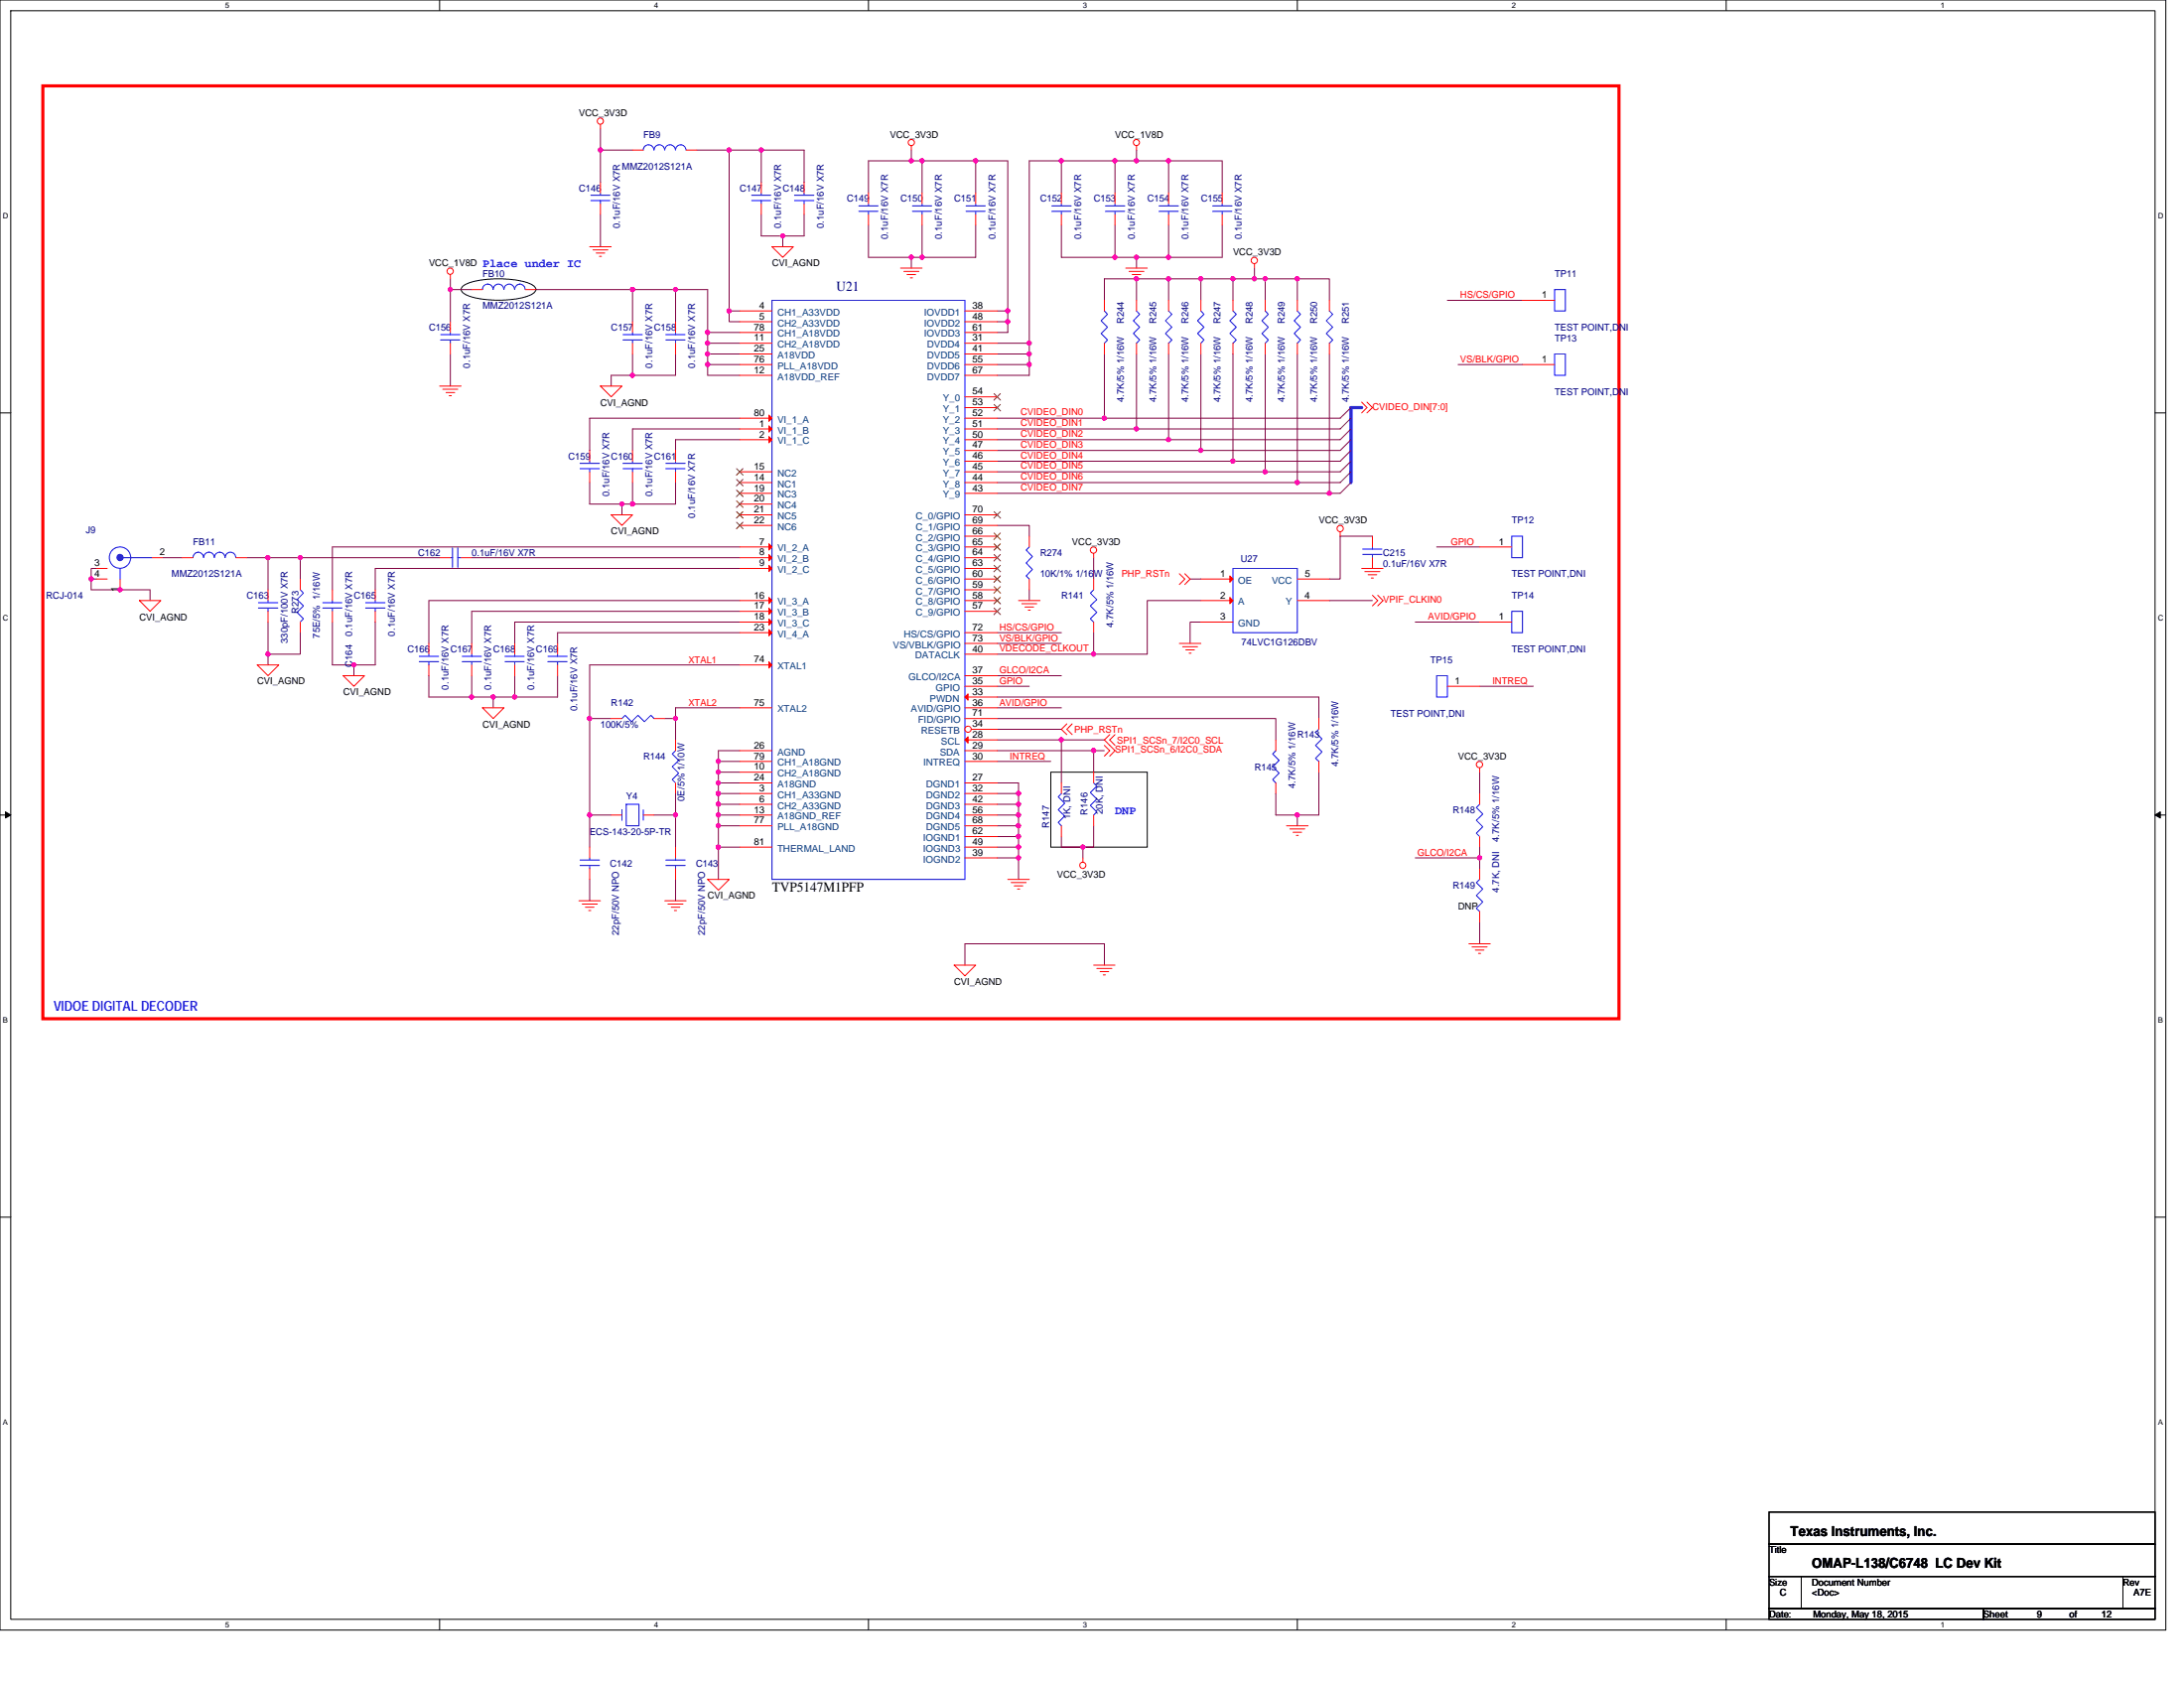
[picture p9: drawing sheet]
<svg xmlns="http://www.w3.org/2000/svg" width="279mm" height="216mm" viewBox="0 0 279 216" stroke-linecap="round" stroke-linejoin="round" font-family="sans-serif">
<path d="M0 0h277.1v208.5h-277.1zM1.4 1.4h274.3v205.7h-274.3z" fill="none" stroke="#000" stroke-width=".13"/>
<g fill="#fff">
<path d="M28.8 .1h.6v1.1h-.6z"/>
<path d="M28.8 207.3h.6v1.1h-.6z"/>
</g>
<path d="M56.2 0v1.4M56.2 207.1v1.4" fill="none" stroke="#000" stroke-width=".13"/>
<g fill="#fff">
<path d="M83.7 .1h.5v1.1h-.5z"/>
<path d="M83.7 207.3h.5v1.1h-.5z"/>
</g>
<path d="M111.1 0v1.4M111.1 207.1v1.4" fill="none" stroke="#000" stroke-width=".13"/>
<g fill="#fff">
<path d="M138.5 .1h.6v1.1h-.6z"/>
<path d="M138.5 207.3h.6v1.1h-.6z"/>
</g>
<path d="M166 0v1.4M166 207.1v1.4" fill="none" stroke="#000" stroke-width=".13"/>
<g fill="#fff">
<path d="M193.4 .1h.6v1.1h-.6z"/>
<path d="M193.4 207.3h.6v1.1h-.6z"/>
</g>
<path d="M220.8 0v1.4M220.8 207.1v1.4" fill="none" stroke="#000" stroke-width=".13"/>
<g fill="#fff">
<path d="M248.3 .1h.5v1.1h-.5z"/>
<path d="M248.3 207.3h.5v1.1h-.5z"/>
<path d="M.4 27.1h.7v1.1h-.7z"/>
<path d="M276.1 27.1h.7v1.1h-.7z"/>
<path d="M.4 78.5h.7v1.1h-.7z"/>
<path d="M276.1 78.5h.7v1.1h-.7z"/>
</g>
<path d="M0 52.8h1.4M275.7 52.8h1.4" fill="none" stroke="#000" stroke-width=".13"/>
<g fill="#fff">
<path d="M.4 130h.6v1.1h-.6z"/>
<path d="M276.1 130h.6v1.1h-.6z"/>
</g>
<path d="M0 104.2h1.4M275.7 104.2h1.4" fill="none" stroke="#000" stroke-width=".13"/>
<path d="M.7 103.8l.7 .4-.7 .4zM275.7 104.2l.7-.4v.8z" fill="#000" stroke="#000" stroke-width=".13"/>
<g fill="#fff">
<path d="M.4 181.4h.6v1.1h-.6z"/>
<path d="M276.1 181.4h.6v1.1h-.6z"/>
</g>
<path d="M59.1 36.7a5.9 5.9 0 0 1 3.7-1 11.1 11.1 0 0 1 5.4 .8l.3 .2 .1 .3a1.62 1.62 0 0 1-1.4 1 13.8 13.8 0 0 1-7.4-.2l-.7-.5-.1-.3zM134.4 98.8h12.4v9.6h-12.4zM0 155.7h1.4M275.7 155.7h1.4M226.3 193.4h49.4v4.1h-49.4zM226.3 197.5h49.4v4.1h-49.4zM226.3 201.6h4.1v4.1h-4.1zM226.3 205.7h27.4v1.4h-27.4zM230.4 201.6h41.2v4.1h-41.2zM253.7 205.7h22v1.4h-22zM271.6 201.6h4.1v4.1h-4.1z" fill="none" stroke="#000" stroke-width=".13"/>
<path d="M5.5 11h201.6v119.3h-201.6z" fill="none" stroke="#f00" stroke-width=".4"/>
<g fill="none" stroke="#800040" stroke-width=".13">
<path d="M76.8 19.2h4.1M76.8 19.2v4.1M76.8 16.5v2.7M89.2 19.2h4.1M93.3 19.2h4.1M93.3 19.2v20.6h1.3M97.4 19.2v4.1M97.4 19.2h5.5v4.1M116.6 19.2v1.4M145.4 19.2v1.4M57.6 37v4.1M57.6 35.7v1.3"/>
<path d="M57.6 37h2.7M68.6 37h12.3M76.8 27.4v4.2M80.9 37v4.1M80.9 37h5.5v4.1M86.4 37h4.1v5.5h4.1M93.3 39.8v1.3h1.3M97.4 27.4v2.8h2.7M100.1 30.2v1.4M102.9 27.4v2.8h-2.8M111.1 28.8v4.1h5.5M116.6 20.6h1.4"/>
<path d="M116.6 32.9h1.4M116.6 20.6h-5.5v4.1M116.6 32.9v1.4M118 20.6v4.1M118 28.8v4.1M118 20.6h6.8M124.8 20.6h4.1v19.2M124.8 20.6v4.1M124.8 28.8v4.1h-6.8M127.6 39.8h1.3M128.9 39.8v1.3M135.8 20.6v4.1"/>
<path d="M135.8 28.8v4.1h6.8M135.8 20.6h-4.1v23.3M135.8 20.6h6.8M142.6 32.9h2.8M142.6 20.6v4.1M142.6 28.8v4.1M142.6 20.6h2.8M145.4 32.9v1.4M145.4 32.9h4.1M145.4 20.6h4.1M145.4 35.7h-4.1v2.7M145.4 35.7v2.7"/>
<path d="M145.4 35.7h4.1v2.7M149.5 20.6v4.1M149.5 28.8v4.1M149.5 20.6h6.9v4.1M149.5 35.7h4.1v2.7M153.6 35.7h4.1v2.7M156.4 28.8v4.1h-6.9M157.7 35.7h2.8M160.5 35.7h1.4M160.5 34.3v1.4M161.9 35.7h4.1M161.9 35.7v2.7"/>
<path d="M166 35.7h4.1v2.7M166 35.7v2.7M185.2 38.4h9.6M57.6 45.3v4.1M80.9 48h-2.7v1.4M80.9 45.3v2.7M86.4 45.3v2.7h-5.5M90.5 46.6v1.4h4.1M90.5 43.9v1.4M90.5 42.5v1.4M90.5 45.3v1.3M90.5 46.6h4.1"/>
<path d="M90.5 45.3h4.1M90.5 43.9h4.1M94.6 54.9h-13.7v2.7M94.6 53.5h-19.2v4.1M94.6 56.2h-8.2v1.4M127.6 41.1h1.3M127.6 43.9h4.1M127.6 45.3h4.1M127.6 46.6h4.1M128.9 41.1v1.4h-1.3M131.7 46.6v1.4h-4.1M131.7 43.9v1.4"/>
<path d="M131.7 45.3v1.3M141.3 45.3v8.2h-13.7M145.4 45.3v9.6h-17.8M149.5 45.3v10.9h-21.9M153.6 45.3v12.3h-26M157.7 45.3v13.7h-30.1M161.9 45.3v15h-34.3M166 45.3v16.4h-38.4M170.1 45.3v17.8h-42.5M172.8 54.9l-1.4 1.3h-21.9M172.8 59l-1.4 1.3h-9.5M172.8 53.5l-1.4 1.4h-26"/>
<path d="M172.8 52.1l-1.4 1.4h-30.1M172.8 57.6l-1.4 1.4h-13.7M172.8 56.2l-1.4 1.4h-17.8M186.5 46.6h8.3M11.7 74.1h.6M11.7 74.1v1.3h7.5v1.4M12.3 72.7h-.6v1.4M20.8 71.3h2.5M31.6 71.3h2.7M34.3 71.3h4.1v2.8M34.3 79.6v4.1M34.3 71.3v4.1"/>
<path d="M38.4 71.3h17.8M42.5 79.6v5.4h2.8M48 79.6v5.4h-2.7M60.3 71.3h34.3M75.4 61.7v2.8h4.2M79.6 64.5v1.3M80.9 61.7v2.8M86.4 61.7v2.8h-6.8M94.6 79.6h-28.8v2.7M94.6 78.2h-34.3v4.1M94.6 76.8h-39.7v5.5M94.6 72.7h-46.6v2.7"/>
<path d="M94.6 70h-52.1v5.4M127.6 67.2h4.1v1.4M131.7 75.4v1.4M139.9 71.3v2.8M152.3 74.1h1.3M153.6 76.8h-6.8v6.9h-6.9M153.6 79.6h-1.3v2.7M170.1 76.8h5.5M172.8 60.3l-1.4 1.4h-5.4M172.8 61.7l-1.4 1.4h-1.3M175.6 68.6h-4.1l-.1 5.5h-1.3M181.1 79.6h8.2"/>
<path d="M183.8 70h5.5M34.3 83.7v1.3M38.4 80.9v2.8h-4.1M45.3 85v1.4M54.9 86.4v2.8h5.4M60.3 86.4v2.8M60.3 89.2h2.8M63.1 89.2v1.3M63.1 89.2h2.7M65.8 86.4v2.8M71.3 86.4v2.8h-5.5M75.4 91.9v12.3"/>
<path d="M85 91.9h1.4M86.4 91.9v2.7M91.9 97.4v1.4h2.7M91.9 98.8v1.3h2.7M94.6 96h-2.7v1.4h2.7M94.6 80.9h-23.3v1.4M94.6 85h-19.2v6.9h2.8M94.6 90.5h-8.2v1.4M127.6 93.3h8.2M127.6 80.9h8.2M127.6 82.3h8.2M127.6 90.5h8.2"/>
<path d="M127.6 94.6h8.2v5.5M127.6 97.4h6.8M127.6 91.9h35.6v2.7M127.6 83.7h12.3M127.6 96h12.3v2.8M127.6 87.8h4.1M127.6 89.2h41.1v2.7M127.6 86.4h8.2M135.8 94.6h5.5M139.9 96h1.4M139.9 80.9v2.8M168.7 98.8v5.4h-2.7"/>
<path d="M189.3 98.8v2.7M189.3 87.8h6.9M75.4 104.2v4.2M75.4 112.5v2.7M75.4 104.2h2.8M83.7 104.2h2.7M86.4 112.5v2.7M86.4 104.2v4.2M86.4 101.5v2.7M91.9 102.9v1.3h2.7M91.9 104.2v1.4h2.7M91.9 101.5v1.4"/>
<path d="M91.9 100.1v1.4h2.7M91.9 102.9h2.7M91.9 105.6v2.8h2.7M91.9 108.4v4.1M127.6 100.1h2.7v1.4M127.6 109.7h2.7M127.6 108.4h2.7M127.6 101.5h2.7M127.6 102.9h2.7M127.6 104.2h2.7M127.6 105.6h2.7M127.6 107h2.7"/>
<path d="M130.3 109.7v2.8M130.3 101.5v1.4M130.3 102.9v1.3M130.3 104.2v1.4M130.3 105.6v1.4M130.3 107v1.4M130.3 108.4v1.3M135.8 107v1.4h2.7M138.5 108.4v1.3M139.9 105.6v2.8h-1.4M163.2 101.5v2.7h2.8M166 104.2v1.4"/>
<path d="M181.1 109.7h8.2M189.3 118v2.7M189.3 109.7v1.4M189.3 108.4v1.3M123.4 123.4v-2.7h17.9v2.7"/>
</g>
<path d="M174.2 52.1h-1.4v9.6" fill="none" stroke="#00f" stroke-width=".4"/>
<g fill="#f0f" stroke="#f0f" stroke-width=".13">
<circle cx="128.9" cy="39.8" r=".27"/>
<circle cx="128.9" cy="41.1" r=".27"/>
<circle cx="149.5" cy="32.9" r=".27"/>
<circle cx="145.4" cy="32.9" r=".27"/>
<circle cx="142.6" cy="20.6" r=".27"/>
<circle cx="135.8" cy="20.6" r=".27"/>
<circle cx="142.6" cy="32.9" r=".27"/>
<circle cx="131.7" cy="46.6" r=".27"/>
<circle cx="131.7" cy="43.9" r=".27"/>
<circle cx="131.7" cy="45.3" r=".27"/>
<circle cx="91.9" cy="98.8" r=".27"/>
<circle cx="91.9" cy="97.4" r=".27"/>
<circle cx="91.9" cy="101.5" r=".27"/>
<circle cx="91.9" cy="100.1" r=".27"/>
<circle cx="91.9" cy="102.9" r=".27"/>
<circle cx="91.9" cy="105.6" r=".27"/>
<circle cx="91.9" cy="104.2" r=".27"/>
<circle cx="91.9" cy="108.3" r=".27"/>
<circle cx="130.3" cy="101.5" r=".27"/>
<circle cx="130.3" cy="102.9" r=".27"/>
<circle cx="130.3" cy="105.6" r=".27"/>
<circle cx="130.3" cy="104.2" r=".27"/>
<circle cx="130.3" cy="107" r=".27"/>
<circle cx="76.8" cy="19.2" r=".27"/>
<circle cx="93.3" cy="39.8" r=".27"/>
<circle cx="93.3" cy="19.2" r=".27"/>
<circle cx="97.4" cy="19.2" r=".27"/>
<circle cx="57.6" cy="37" r=".27"/>
<circle cx="80.9" cy="48" r=".27"/>
<circle cx="80.9" cy="37" r=".27"/>
<circle cx="86.4" cy="37" r=".27"/>
<circle cx="90.5" cy="46.6" r=".27"/>
<circle cx="90.5" cy="45.3" r=".27"/>
<circle cx="90.5" cy="43.9" r=".27"/>
<circle cx="90.5" cy="42.5" r=".27"/>
<circle cx="80.9" cy="64.5" r=".27"/>
<circle cx="79.6" cy="64.5" r=".27"/>
<circle cx="60.3" cy="89.1" r=".27"/>
<circle cx="65.8" cy="89.1" r=".27"/>
<circle cx="63.1" cy="89.1" r=".27"/>
<circle cx="100.1" cy="30.2" r=".27"/>
<circle cx="149.5" cy="20.6" r=".27"/>
<circle cx="145.4" cy="20.6" r=".27"/>
<circle cx="130.3" cy="109.7" r=".27"/>
<circle cx="130.3" cy="108.3" r=".27"/>
<circle cx="45.3" cy="85" r=".27"/>
<circle cx="75.4" cy="91.9" r=".27"/>
<circle cx="86.4" cy="104.2" r=".27"/>
<circle cx="75.4" cy="104.2" r=".27"/>
<circle cx="189.3" cy="109.7" r=".27"/>
<circle cx="166" cy="104.2" r=".27"/>
<circle cx="139.9" cy="83.7" r=".27"/>
<circle cx="116.6" cy="20.6" r=".27"/>
<circle cx="124.8" cy="20.6" r=".27"/>
<circle cx="117.9" cy="20.6" r=".27"/>
<circle cx="117.9" cy="32.9" r=".27"/>
<circle cx="116.6" cy="32.9" r=".27"/>
<circle cx="86.4" cy="91.9" r=".27"/>
<circle cx="135.8" cy="94.6" r=".27"/>
<circle cx="139.9" cy="96" r=".27"/>
<circle cx="138.5" cy="108.3" r=".27"/>
<circle cx="15.4" cy="75.4" r=".27"/>
<circle cx="11.6" cy="74" r=".27"/>
<circle cx="141.3" cy="53.5" r=".27"/>
<circle cx="145.4" cy="54.9" r=".27"/>
<circle cx="149.5" cy="56.2" r=".27"/>
<circle cx="153.6" cy="57.6" r=".27"/>
<circle cx="157.7" cy="59" r=".27"/>
<circle cx="161.8" cy="60.3" r=".27"/>
<circle cx="166" cy="61.7" r=".27"/>
<circle cx="170.1" cy="63.1" r=".27"/>
<circle cx="160.5" cy="35.7" r=".27"/>
<circle cx="145.4" cy="35.7" r=".27"/>
<circle cx="149.5" cy="35.7" r=".27"/>
<circle cx="157.7" cy="35.7" r=".27"/>
<circle cx="153.6" cy="35.7" r=".27"/>
<circle cx="161.8" cy="35.7" r=".27"/>
<circle cx="166" cy="35.7" r=".27"/>
<circle cx="34.3" cy="83.7" r=".27"/>
<circle cx="38.4" cy="71.3" r=".27"/>
<circle cx="34.3" cy="71.3" r=".27"/>
</g>
<g fill="none" stroke="#f00" stroke-width=".13">
<path d="M76.8 15.9v.6M80.9 19.2h1.4M87.8 19.2h1.4M116.6 18.6v.6M145.4 18.6v.6M57.6 35.1v.6M75.4 31.6h2.8M75.9 32h1.9M76.3 32.4h1.1M76.7 32.8h.2M98.8 31.6h2.7l-1.4 1.3zM115.2 34.3h2.8"/>
<path d="M115.6 34.7h2M116 35.1h1.1M116.5 35.5h.2M144 34.3h2.8M144.4 34.7h1.9M144.8 35.1h1.1M145.3 35.5h.2M160.5 33.7v.6M56.2 49.4h2.8M56.6 49.8h2M57.1 50.2h1.1M57.5 50.6h.2"/>
<path d="M76.8 49.4h2.8l-1.4 1.4zM86.4 41.1v1.4M86.4 43.9v1.4M94.6 56.2h4.2M94.6 54.9h4.2M94.6 53.5h4.2M123.4 59h4.2M123.4 57.6h4.2M123.4 56.2h4.2M123.4 54.9h4.2M123.4 53.5h4.2M123.4 52.1h4.2"/>
<path d="M123.4 50.8h4.2M174.2 51.4l.7 .7-.7 .7M174.9 51.4l.7 .7-.7 .7M17.8 76.8h2.8l-1.4 1.4zM78.2 65.8h2.7l-1.3 1.4zM123.4 63.1h4.2M123.4 61.7h4.2M123.4 60.3h4.2M123.4 67.2h4.2M123.4 70h4.2M123.4 72.7h4.2M123.4 75.4h4.2"/>
<path d="M123.4 78.2h4.2M130.3 76.8h2.8M130.7 77.2h1.9M131.1 77.6h1.1M131.6 78h.2M139.9 70.8v.5M150.9 73.4l.7 .7-.7 .7M151.6 73.4l.7 .7-.7 .7M171.4 68v.6M174.2 72.7h2.7M174.6 73.1h1.9M175 73.5h1.1"/>
<path d="M175.4 73.9h.3M175.6 76.1l.7 .7-.7 .7M176.3 76.1l.6 .7-.6 .7M32.9 85h2.8l-1.4 1.4zM43.9 86.4h2.7l-1.3 1.4zM61.7 90.5h2.8l-1.4 1.4zM123.4 90.5h4.2M123.4 83.7h4.2M123.4 91.9h4.2M123.4 80.9h4.2M123.4 82.3h4.2M136.5 92.6l-.7 .7 .7 .7"/>
<path d="M137.2 92.6l-.7 .7 .7 .7M141.3 95.3l.7 .7-.7 .7M142 94l-.7 .6 1.3 1.4-.6 .7M142.6 94l-.6 .6 .6 .7M150.9 82.3h2.7M151.3 82.7h1.9M151.7 83.1h1.1M152.1 83.5h.3M189.3 98.2v.6M74.1 115.2h2.7M74.5 115.6h1.9M74.9 116h1.1"/>
<path d="M75.3 116.5h.3M85 115.2h2.8M85.4 115.6h2M85.9 116h1.1M86.3 116.5h.3M90.5 112.5h2.8l-1.4 1.4zM128.9 112.5h2.8M129.3 112.9h2M129.8 113.3h1.1M130.2 113.7h.3M138.5 109.7v.6M164.6 105.6h2.7"/>
<path d="M165 106h1.9M165.4 106.4h1.1M165.8 106.8h.3M122.1 123.4h2.7l-1.4 1.4zM139.9 123.4h2.7M140.3 123.9h1.9M140.7 124.3h1.1M141.1 124.7h.3M187.9 120.7h2.7M188.3 121.1h1.9M188.7 121.5h1.1M189.1 121.9h.3"/>
<circle cx="76.8" cy="15.5" r=".4"/>
<circle cx="116.6" cy="18.2" r=".4"/>
<circle cx="145.4" cy="18.2" r=".39"/>
<circle cx="57.6" cy="34.7" r=".4"/>
<circle cx="160.5" cy="33.3" r=".4"/>
<circle cx="139.9" cy="70.4" r=".4"/>
<circle cx="171.4" cy="67.6" r=".4"/>
<circle cx="189.3" cy="97.8" r=".4"/>
<circle cx="138.5" cy="110.7" r=".4"/>
</g>
<path d="M82.3 19.2a.68 .68 0 0 1 .7-.7 .68 .68 0 0 1 .7 .7 .69 .69 0 0 1 .6-.7 .69 .69 0 0 1 .7 .7M85 19.2a.68 .68 0 0 1 .7-.7 .68 .68 0 0 1 .7 .7M86.4 19.2a.67 .67 0 0 1 .7-.7 .67 .67 0 0 1 .7 .7M98.8 38.4h24.6v74.1h-24.6zM85.2 43.5h2.5M85.2 42.8h2.5M86.4 42.5v.3M86.4 43.5v.4" fill="none" stroke="#00f" stroke-width=".13"/>
<g fill="#f00" stroke="#f00" stroke-width=".13">
<path d="M98.4 55.8l.4 .4-.4 .4z"/>
<path d="M98.4 54.5l.4 .4-.4 .4z"/>
<path d="M98.4 53.1l.4 .4-.4 .4z"/>
</g>
<path d="M127.2 51.7l.8 .9M127.2 50.4l.8 .8M128 51.7l-.9 .9M128 50.4l-.9 .8M127.2 69.6l.8 .8M127.2 72.3l.8 .8M127.2 75l.8 .9M127.2 77.8l.8 .8M128 69.6l-.9 .8M128 72.3l-.9 .8M128 75l-.9 .9M128 77.8l-.9 .8" fill="none" stroke="#804000" stroke-width=".13"/>
<circle cx="123.9" cy="93.3" r=".4" fill="#fff" stroke="#f00" stroke-width=".13"/>
<g fill="none" stroke="#f00" stroke-width=".13">
<path d="M60.3 37h1.4M67.2 37h1.4M76.8 23.3v1.4M76.8 26.1v1.3M94.6 39.8h4.2M97.4 23.3v1.4M97.4 26.1v1.3M102.9 23.3v1.4M102.9 26.1v1.3M111.1 24.7v1.4M111.1 27.4v1.4M118 24.7v1.4"/>
<path d="M118 27.4v1.4M123.4 39.8h4.2M124.8 24.7v1.4M124.8 27.4v1.4M135.8 24.7v1.4M135.8 27.4v1.4M141.3 38.4v1.4M142.6 24.7v1.4M142.6 27.4v1.4M145.4 38.4v1.4M149.5 38.4v1.4M149.5 24.7v1.4"/>
<path d="M149.5 27.4v1.4M153.6 38.4v1.4M156.4 24.7v1.4M156.4 27.4v1.4M157.7 38.4v1.4M161.9 38.4v1.4M166 38.4v1.4M170.1 38.4v1.4M194.8 38.4h4.1M57.6 41.1v1.4M57.6 43.9v1.4M75.4 57.6v1.4"/>
<path d="M80.9 57.6v1.4M80.9 41.1v1.4M80.9 43.9v1.4M86.4 57.6v1.4M94.6 41.1h4.2M94.6 43.9h4.2M94.6 48h4.2M94.6 45.3h4.2M94.6 46.6h4.2M94.6 42.5h4.2M123.4 43.9h4.2M123.4 45.3h4.2"/>
<path d="M123.4 41.1h4.2M123.4 46.6h4.2M123.4 42.5h4.2M123.4 48h4.2M141.3 43.9v1.4M145.4 43.9v1.4M149.5 43.9v1.4M153.6 43.9v1.4M157.7 43.9v1.4M161.9 43.9v1.4M166 43.9v1.4M170.1 43.9v1.4"/>
<path d="M194.8 46.6h4.1M12.3 72.7h1.4M12.3 74.1h1.4M15.4 74.1v1.3M19.5 71.3h1.3M23.3 71.3h1.4M30.2 71.3h1.4M34.3 75.4v1.4M34.3 78.2v1.4M38.4 74.1v1.3M38.4 79.6v1.3M42.5 75.4v1.4"/>
<path d="M42.5 78.2v1.4M48 75.4v1.4M48 78.2v1.4M56.2 71.3h1.4M59 71.3h1.3M75.4 60.3v1.4M80.9 60.3v1.4M86.4 60.3v1.4M94.6 79.6h4.2M94.6 78.2h4.2M94.6 76.8h4.2M94.6 72.7h4.2"/>
<path d="M94.6 71.3h4.2M94.6 70h4.2M94.6 60.3h4.2M94.6 61.7h4.2M94.6 63.1h4.2M94.6 64.5h4.2M94.6 65.8h4.2M94.6 67.2h4.2M123.4 65.8h4.2M123.4 68.6h4.2M123.4 71.3h4.2M123.4 74.1h4.2"/>
<path d="M123.4 76.8h4.2M131.7 74.1v1.3M131.7 68.6v1.4M139.9 79.6v1.3M139.9 74.1v1.3M153.6 74.1h4.1M153.6 76.8h4.1M153.6 79.6h4.1M166 76.8h4.1M166 74.1h4.1M175.6 68.6v1.4M175.6 71.3v1.4"/>
<path d="M189.3 79.6h4.1M189.3 70h4.1M54.9 82.3v1.4M54.9 85v1.4M60.3 82.3v1.4M60.3 85v1.4M65.8 82.3v1.4M65.8 85v1.4M71.3 82.3v1.4M71.3 85v1.4M78.2 91.9h1.4M83.7 91.9h1.3"/>
<path d="M86.4 94.6v1.4M94.6 90.5h4.2M94.6 85h4.2M94.6 80.9h4.2M94.6 98.8h4.2M94.6 96h4.2M94.6 97.4h4.2M123.4 96h4.2M123.4 94.6h4.2M123.4 89.2h4.2M123.4 86.4h4.2M123.4 87.8h4.2"/>
<path d="M123.4 97.4h4.2M124.3 93.3h3.3M139.9 98.8v1.3M163.2 94.6v1.4M168.7 97.4v1.4M168.7 91.9v1.4M185.2 87.8h4.1M75.4 108.4v1.3M75.4 111.1v1.4M78.2 104.2h1.4M82.3 104.2h1.4M86.4 100.1v1.4"/>
<path d="M86.4 108.4v1.3M86.4 111.1v1.4M94.6 101.5h4.2M94.6 102.9h4.2M94.6 104.2h4.2M94.6 100.1h4.2M94.6 105.6h4.2M94.6 108.4h4.2M123.4 105.6h4.2M123.4 104.2h4.2M123.4 107h4.2M123.4 102.9h4.2"/>
<path d="M123.4 108.4h4.2M123.4 101.5h4.2M123.4 109.7h4.2M123.4 100.1h4.2M135.8 105.6v1.4M135.8 100.1v1.4M139.9 104.2v1.4M163.2 100.1v1.4M189.3 107v1.4M189.3 101.5v1.4M189.3 116.6v1.4M189.3 111.1v1.4"/>
</g>
<g fill="#f00" stroke="#f00" stroke-width=".13">
<path d="M98.4 84.6l.4 .4-.4 .4z"/>
<path d="M98.4 80.5l.4 .4-.4 .4z"/>
<path d="M123.4 94.6l.4-.4v.8z"/>
<path d="M123.4 89.2l.4-.4v.8z"/>
<path d="M98.4 79.2l.4 .4-.4 .4z"/>
<path d="M98.4 77.8l.4 .4-.4 .4z"/>
<path d="M98.4 76.4l.4 .4-.4 .4z"/>
<path d="M98.4 72.3l.4 .4-.4 .4z"/>
<path d="M98.4 70.9l.4 .4-.4 .4z"/>
<path d="M98.4 69.6l.4 .4-.4 .4z"/>
<path d="M157.3 73.7l.4 .4-.4 .4z"/>
<path d="M157.3 76.4l.4 .4-.4 .4z"/>
</g>
<g fill="none" stroke="#804000" stroke-width=".13">
<path d="M94.2 59.9l.9 .9M95 59.9l-.8 .9M94.2 61.3l.9 .8M94.2 62.7l.9 .8M94.2 64.1l.9 .8M94.2 65.4l.9 .9M94.2 66.8l.9 .8M95 61.3l-.8 .8M95 62.7l-.8 .8M95 64.1l-.8 .8M95 65.4l-.8 .9M95 66.8l-.8 .8"/>
<path d="M127.2 65.4l.8 .9M127.2 68.2l.8 .8M127.2 70.9l.8 .9M127.2 73.7l.8 .8M127.2 76.4l.8 .8M128 65.4l-.9 .9M128 68.2l-.9 .8M128 70.9l-.9 .9M128 73.7l-.9 .8M128 76.4l-.9 .8"/>
</g>
<g fill="none" stroke="#00f" stroke-width=".13">
<path d="M64.5 37a.69 .69 0 0 0-.7-.7 .69 .69 0 0 0-.7 .7 .68 .68 0 0 0-.7-.7 .68 .68 0 0 0-.7 .7M65.8 37a.68 .68 0 0 0-.6-.7 .68 .68 0 0 0-.7 .7M67.2 37a.67 .67 0 0 0-.7-.7 .67 .67 0 0 0-.7 .7M75.6 25.7h2.4M75.6 25h2.4M76.8 24.7v.3M76.8 25.7v.4M96.2 25.7h2.4M96.2 25h2.4M97.4 24.7v.3M97.4 25.7v.4M101.6 25.7h2.5"/>
<path d="M101.6 25h2.5M102.9 24.7v.3M102.9 25.7v.4M109.9 27h2.4M109.9 26.3h2.4M111.1 26.1v.2M111.1 27v.4M116.7 27h2.5M116.7 26.3h2.5M118 26.1v.2M118 27v.4M123.6 27h2.4"/>
<path d="M123.6 26.3h2.4M124.8 26.1v.2M124.8 27v.4M134.6 27h2.4M134.6 26.3h2.4M135.8 26.1v.2M135.8 27v.4M141.3 39.8l.4 .4-.8 .8 .8 .8-.8 .9 .8 .8-.4 .4M141.4 27h2.5M141.4 26.3h2.5M142.6 26.1v.2M142.6 27v.4"/>
<path d="M145.4 39.8l.4 .4-.8 .8 .8 .8-.8 .9 .8 .8-.4 .4M148.3 27h2.4M148.3 26.3h2.4M149.5 39.8l.4 .4-.8 .8 .8 .8-.8 .9 .8 .8-.4 .4M149.5 26.1v.2M149.5 27v.4M153.6 39.8l.4 .4-.8 .8 .8 .8-.8 .9 .8 .8-.4 .4M155.1 27h2.5M155.1 26.3h2.5M156.4 26.1v.2M156.4 27v.4M157.7 39.8l.5 .4-.9 .8 .9 .8-.9 .9 .9 .8-.5 .4"/>
<path d="M161.9 39.8l.4 .4-.9 .8 .9 .8-.9 .9 .9 .8-.4 .4M166 39.8l.4 .4-.8 .8 .8 .8-.8 .9 .8 .8-.4 .4M170.1 39.8l.4 .4-.8 .8 .8 .8-.8 .9 .8 .8-.4 .4M198.9 37h1.4v2.8h-1.4zM56.4 43.5h2.4M56.4 42.8h2.4M57.6 42.5v.3M57.6 43.5v.4M74.2 59.9h2.5M74.2 59.3h2.5M75.4 59v.3M75.4 59.9v.4"/>
<path d="M79.7 59.9h2.5M79.7 59.3h2.5M79.7 43.5h2.5M79.7 42.8h2.5M80.9 59v.3M80.9 59.9v.4M80.9 42.5v.3M80.9 43.5v.4M85.2 59.9h2.5M85.2 59.3h2.5M86.4 59v.3M86.4 59.9v.4"/>
<path d="M198.9 45.3h1.4v2.7h-1.4zM15.4 72.7v1.4M15.8 71.3h3.7M26 71.3a.67 .67 0 0 0-.6-.7 .67 .67 0 0 0-.7 .7M27.4 71.3a.68 .68 0 0 0-.7-.7 .68 .68 0 0 0-.6 .7M30.2 71.3a.69 .69 0 0 0-.7-.7 .69 .69 0 0 0-.7 .7 .68 .68 0 0 0-.7-.7 .68 .68 0 0 0-.7 .7M33.1 77.8h2.4M33.1 77.1h2.4M34.3 76.8v.3M34.3 77.8v.4M38.4 75.4l.4 .5-.8 .8 .8 .8-.8 .8 .8 .8-.4 .5M41.3 77.8h2.5"/>
<path d="M41.3 77.1h2.5M42.5 76.8v.3M42.5 77.8v.4M46.8 77.8h2.5M46.8 77.1h2.5M48 76.8v.3M48 77.8v.4M57.6 71.3h.3M57.9 70.1v2.5M58.6 71.3h.4M58.6 70.1v2.5M131.7 70l-.4 .4 .8 .8-.8 .8 .8 .8-.8 .9 .4 .4"/>
<path d="M139.9 75.4l-.4 .5 .8 .8-.8 .8 .8 .8-.8 .8 .4 .5M157.7 72.7h8.3v8.2h-8.3zM174.3 70.9h2.5M174.3 70.2h2.5M175.6 70v.2M175.6 70.9v.4M193.4 78.2h1.4v2.7h-1.4zM193.4 68.6h1.4v2.7h-1.4zM53.6 84.6h2.5M53.6 83.9h2.5M54.9 83.7v.2M54.9 84.6v.4"/>
<path d="M59.1 84.6h2.5M59.1 83.9h2.5M60.3 83.7v.2M60.3 84.6v.4M64.6 84.6h2.5M64.6 83.9h2.5M65.8 83.7v.2M65.8 84.6v.4M70.1 84.6h2.5M70.1 83.9h2.5M71.3 83.7v.2M71.3 84.6v.4"/>
<path d="M79.6 91.9l.4-.4 .8 .8 .8-.8 .8 .8 .9-.8 .4 .4M86.4 96l-.4 .4 .8 .9-.8 .8 .8 .8-.8 .8 .4 .4M163.2 96l-.4 .4 .8 .9-.8 .8 .8 .8-.8 .8 .4 .4M168.7 93.3l-.4 .4 .8 .8-.8 .8 .8 .9-.8 .8 .4 .4M183.8 86.4h1.4v2.8h-1.4zM74.2 110.7h2.5M74.2 110h2.5M75.4 109.7v.3M75.4 110.7v.4M79.6 103.6v1.3M80.1 102.9h1.6v2.7h-1.6zM82.3 103.6v1.3"/>
<path d="M85.2 110.7h2.5M85.2 110h2.5M86.4 109.7v.3M86.4 110.7v.4M135.8 101.5l-.4 .4 .8 .8-.8 .9 .8 .8-.8 .8 .4 .4M139.9 100.1l.4 .4-.8 .9 .8 .8-.8 .8 .8 .8-.4 .4M189.3 102.9l-.4 .4 .8 .8-.8 .8 .8 .8-.8 .9 .4 .4M189.3 112.5l-.4 .4 .8 .8-.8 .8 .8 .9-.8 .8 .4 .4"/>
<circle cx="15.4" cy="71.3" r="1.37"/>
</g>
<circle cx="15.3" cy="71.3" r=".4" fill="#00f" stroke="#00f" stroke-width=".13"/>
<g fill="#f0f" stroke="#f0f" stroke-width=".13">
<circle cx="128.9" cy="39.8" r=".27"/>
<circle cx="128.9" cy="41.1" r=".27"/>
<circle cx="149.5" cy="32.9" r=".27"/>
<circle cx="145.4" cy="32.9" r=".27"/>
<circle cx="142.6" cy="20.6" r=".27"/>
<circle cx="135.8" cy="20.6" r=".27"/>
<circle cx="142.6" cy="32.9" r=".27"/>
<circle cx="131.7" cy="46.6" r=".27"/>
<circle cx="131.7" cy="43.9" r=".27"/>
<circle cx="131.7" cy="45.3" r=".27"/>
<circle cx="91.9" cy="98.8" r=".27"/>
<circle cx="91.9" cy="97.4" r=".27"/>
<circle cx="91.9" cy="101.5" r=".27"/>
<circle cx="91.9" cy="100.1" r=".27"/>
<circle cx="91.9" cy="102.9" r=".27"/>
<circle cx="91.9" cy="105.6" r=".27"/>
<circle cx="91.9" cy="104.2" r=".27"/>
<circle cx="91.9" cy="108.3" r=".27"/>
<circle cx="130.3" cy="101.5" r=".27"/>
<circle cx="130.3" cy="102.9" r=".27"/>
<circle cx="130.3" cy="105.6" r=".27"/>
<circle cx="130.3" cy="104.2" r=".27"/>
<circle cx="130.3" cy="107" r=".27"/>
<circle cx="76.8" cy="19.2" r=".27"/>
<circle cx="93.3" cy="39.8" r=".27"/>
<circle cx="93.3" cy="19.2" r=".27"/>
<circle cx="97.4" cy="19.2" r=".27"/>
<circle cx="57.6" cy="37" r=".27"/>
<circle cx="80.9" cy="48" r=".27"/>
<circle cx="80.9" cy="37" r=".27"/>
<circle cx="86.4" cy="37" r=".27"/>
<circle cx="90.5" cy="46.6" r=".27"/>
<circle cx="90.5" cy="45.3" r=".27"/>
<circle cx="90.5" cy="43.9" r=".27"/>
<circle cx="90.5" cy="42.5" r=".27"/>
<circle cx="80.9" cy="64.5" r=".27"/>
<circle cx="79.6" cy="64.5" r=".27"/>
<circle cx="60.3" cy="89.1" r=".27"/>
<circle cx="65.8" cy="89.1" r=".27"/>
<circle cx="63.1" cy="89.1" r=".27"/>
<circle cx="100.1" cy="30.2" r=".27"/>
<circle cx="149.5" cy="20.6" r=".27"/>
<circle cx="145.4" cy="20.6" r=".27"/>
<circle cx="130.3" cy="109.7" r=".27"/>
<circle cx="130.3" cy="108.3" r=".27"/>
<circle cx="45.3" cy="85" r=".27"/>
<circle cx="75.4" cy="91.9" r=".27"/>
<circle cx="86.4" cy="104.2" r=".27"/>
<circle cx="75.4" cy="104.2" r=".27"/>
<circle cx="189.3" cy="109.7" r=".27"/>
<circle cx="166" cy="104.2" r=".27"/>
<circle cx="139.9" cy="83.7" r=".27"/>
<circle cx="116.6" cy="20.6" r=".27"/>
<circle cx="124.8" cy="20.6" r=".27"/>
<circle cx="117.9" cy="20.6" r=".27"/>
<circle cx="117.9" cy="32.9" r=".27"/>
<circle cx="116.6" cy="32.9" r=".27"/>
<circle cx="86.4" cy="91.9" r=".27"/>
<circle cx="135.8" cy="94.6" r=".27"/>
<circle cx="139.9" cy="96" r=".27"/>
<circle cx="138.5" cy="108.3" r=".27"/>
<circle cx="15.4" cy="75.4" r=".27"/>
<circle cx="11.6" cy="74" r=".27"/>
<circle cx="141.3" cy="53.5" r=".27"/>
<circle cx="145.4" cy="54.9" r=".27"/>
<circle cx="149.5" cy="56.2" r=".27"/>
<circle cx="153.6" cy="57.6" r=".27"/>
<circle cx="157.7" cy="59" r=".27"/>
<circle cx="161.8" cy="60.3" r=".27"/>
<circle cx="166" cy="61.7" r=".27"/>
<circle cx="170.1" cy="63.1" r=".27"/>
<circle cx="160.5" cy="35.7" r=".27"/>
<circle cx="145.4" cy="35.7" r=".27"/>
<circle cx="149.5" cy="35.7" r=".27"/>
<circle cx="157.7" cy="35.7" r=".27"/>
<circle cx="153.6" cy="35.7" r=".27"/>
<circle cx="161.8" cy="35.7" r=".27"/>
<circle cx="166" cy="35.7" r=".27"/>
<circle cx="34.3" cy="83.7" r=".27"/>
<circle cx="38.4" cy="71.3" r=".27"/>
<circle cx="34.3" cy="71.3" r=".27"/>
</g>
<text font-size="1.8" fill="#000080" x="107" y="37.3">U21</text>
<g font-size="1.8">
<text x="98.8" y="114.1">TVP5147M1PFP</text>
<text x="229.1" y="196.4">Texas Instruments, Inc.</text>
<text x="231.8" y="200.5">OMAP-L138/C6748 LC Dev Kit</text>
</g>
<text font-size="1.8" fill="#00f" x="6.9" y="129.2">VIDOE DIGITAL DECODER</text>
<g font-size="1.5" fill="#00f">
<text x="61.7" y="34.2">Place under IC</text>
<text x="142.6" y="104.1">DNP</text>
</g>
<g font-size="1.2">
<text x="74.1" y="14.8">VCC_3V3D</text>
<text x="113.9" y="17.6">VCC_3V3D</text>
<text x="142.6" y="17.6">VCC_1V8D</text>
<text x="54.9" y="34">VCC_1V8D</text>
<text x="98.8" y="34">CVI_AGND</text>
<text x="157.7" y="32.7">VCC_3V3D</text>
<text x="97.1" y="39.5">4</text>
<text x="97.1" y="40.9">5</text>
<text x="124.4" y="39.5">38</text>
<text x="124.4" y="40.9">48</text>
<text x="197.3" y="38.1">1</text>
<text x="96.5" y="43.6">11</text>
<text x="96.5" y="47.7">12</text>
<text x="96.5" y="45">25</text>
<text x="96.5" y="46.3">76</text>
<text x="96.5" y="42.2">78</text>
<text x="124.4" y="43.6">31</text>
<text x="124.4" y="45">41</text>
<text x="124.4" y="46.3">55</text>
<text x="124.4" y="47.7">67</text>
<text x="124.4" y="42.2">61</text>
<text x="197.3" y="46.3">1</text>
<text x="76.8" y="51.9">CVI_AGND</text>
<text x="96.5" y="53.2">80</text>
<text x="124.4" y="53.2">52</text>
<text x="124.4" y="51.8">53</text>
<text x="124.4" y="50.5">54</text>
<text x="97.1" y="55.9">2</text>
<text x="97.1" y="54.6">1</text>
<text x="124.4" y="58.7">46</text>
<text x="124.4" y="57.3">47</text>
<text x="124.4" y="55.9">50</text>
<text x="124.4" y="54.6">51</text>
<text x="96.5" y="60">15</text>
<text x="96.5" y="61.4">14</text>
<text x="96.5" y="62.8">19</text>
<text x="96.5" y="64.2">20</text>
<text x="96.5" y="65.6">21</text>
<text x="124.4" y="62.8">43</text>
<text x="124.4" y="61.4">44</text>
<text x="124.4" y="60">45</text>
<text x="124.4" y="65.6">70</text>
<text x="20.4" y="71">2</text>
<text x="78.2" y="68.3">CVI_AGND</text>
<text x="96.5" y="66.9">22</text>
<text x="97.1" y="71">8</text>
<text x="97.1" y="69.7">7</text>
<text x="124.4" y="66.9">69</text>
<text x="124.4" y="69.7">65</text>
<text x="124.4" y="68.3">66</text>
<text x="124.4" y="71">64</text>
<text x="137.2" y="69.7">VCC_3V3D</text>
<text x="168.7" y="67">VCC_3V3D</text>
<text x="191.8" y="69.7">1</text>
<text x="12.1" y="72.4">3</text>
<text x="12.1" y="73.8">4</text>
<text x="15.1" y="75.7" transform="rotate(-90 15.1 75.7)">1</text>
<text x="96.5" y="77.9">17</text>
<text x="96.5" y="76.5">16</text>
<text x="97.1" y="72.4">9</text>
<text x="124.4" y="72.4">63</text>
<text x="124.4" y="75.1">59</text>
<text x="124.4" y="77.9">57</text>
<text x="124.4" y="73.8">60</text>
<text x="124.4" y="76.5">58</text>
<text x="156.1" y="73.8">1</text>
<text x="156.1" y="76.5">2</text>
<text x="166.9" y="76.5">4</text>
<text x="166.9" y="73.8">5</text>
<text x="17.8" y="79.3">CVI_AGND</text>
<text x="96.5" y="80.6">23</text>
<text x="96.5" y="79.3">18</text>
<text x="124.4" y="82">73</text>
<text x="124.4" y="80.6">72</text>
<text x="124.4" y="83.4">40</text>
<text x="156.1" y="79.3">3</text>
<text x="191.8" y="79.3">1</text>
<text x="32.9" y="87.5">CVI_AGND</text>
<text x="43.9" y="88.9">CVI_AGND</text>
<text x="96.5" y="84.8">74</text>
<text x="124.4" y="88.9">33</text>
<text x="124.4" y="86.1">37</text>
<text x="124.4" y="87.5">35</text>
<text x="186.1" y="87.5">1</text>
<text x="61.7" y="93">CVI_AGND</text>
<text x="96.5" y="90.2">75</text>
<text x="96.5" y="95.7">26</text>
<text x="124.4" y="91.6">71</text>
<text x="124.4" y="95.7">29</text>
<text x="124.4" y="90.2">36</text>
<text x="124.4" y="94.3">28</text>
<text x="124.4" y="93">34</text>
<text x="96.5" y="98.5">10</text>
<text x="96.5" y="99.8">24</text>
<text x="96.5" y="97.1">79</text>
<text x="97.1" y="101.2">3</text>
<text x="124.4" y="97.1">30</text>
<text x="124.4" y="101.2">32</text>
<text x="124.4" y="99.8">27</text>
<text x="186.5" y="97.1">VCC_3V3D</text>
<text x="96.5" y="103.9">13</text>
<text x="96.5" y="105.3">77</text>
<text x="97.1" y="102.6">6</text>
<text x="124.4" y="106.7">62</text>
<text x="124.4" y="105.3">68</text>
<text x="124.4" y="103.9">56</text>
<text x="124.4" y="102.6">42</text>
<text x="96.5" y="108.1">81</text>
<text x="124.4" y="108.1">49</text>
<text x="124.4" y="109.4">39</text>
<text x="135.2" y="112.2">VCC_3V3D</text>
<text x="90.5" y="115">CVI_AGND</text>
<text x="186.5" y="116.3">DNP</text>
<text x="122.1" y="125.9">CVI_AGND</text>
<text x="226.3" y="198.6">Title</text>
<text x="226.3" y="202.8">Size</text>
<text x="231.8" y="202.8">Document Number</text>
<text x="271.6" y="202.8">Rev</text>
<text x="226.3" y="206.9">Date:</text>
<text x="227.7" y="204.1">C</text>
<text x="231.8" y="204.1">&lt;Doc&gt;</text>
<text x="231.9" y="206.9">Monday, May 18, 2015</text>
<text x="253.7" y="206.9">Sheet</text>
<text x="260.6" y="206.9">9</text>
<text x="264.7" y="206.9">of</text>
<text x="268.8" y="206.9">12</text>
<text x="272.9" y="204.1">A7E</text>
</g>
<g font-size="1.2" fill="#000080">
<text x="82.3" y="17.6">FB9</text>
<text x="79.6" y="21.7">MMZ2012S121A</text>
<text x="74.1" y="24.4">C146</text>
<text x="79.3" y="29.2" transform="rotate(-90 79.3 29.2)">0.1uF/16V X7R</text>
<text x="94.6" y="24.4">C147</text>
<text x="99.9" y="29.2" transform="rotate(-90 99.9 29.2)">0.1uF/16V X7R</text>
<text x="100.1" y="24.4">C148</text>
<text x="105.4" y="29.2" transform="rotate(-90 105.4 29.2)">0.1uF/16V X7R</text>
<text x="108.4" y="25.8">C149</text>
<text x="115.2" y="25.8">C150</text>
<text x="122.1" y="25.8">C151</text>
<text x="133.1" y="25.8">C152</text>
<text x="139.9" y="25.8">C153</text>
<text x="146.8" y="25.8">C154</text>
<text x="153.6" y="25.8">C155</text>
<text x="61.7" y="35.4">FB10</text>
<text x="113.6" y="30.6" transform="rotate(-90 113.6 30.6)">0.1uF/16V X7R</text>
<text x="120.5" y="30.6" transform="rotate(-90 120.5 30.6)">0.1uF/16V X7R</text>
<text x="127.3" y="30.6" transform="rotate(-90 127.3 30.6)">0.1uF/16V X7R</text>
<text x="138.3" y="30.6" transform="rotate(-90 138.3 30.6)">0.1uF/16V X7R</text>
<text x="145.2" y="30.6" transform="rotate(-90 145.2 30.6)">0.1uF/16V X7R</text>
<text x="152" y="30.6" transform="rotate(-90 152 30.6)">0.1uF/16V X7R</text>
<text x="158.9" y="30.6" transform="rotate(-90 158.9 30.6)">0.1uF/16V X7R</text>
<text x="198.9" y="35.4">TP11</text>
<text x="61.7" y="39.5">MMZ2012S121A</text>
<text x="143.8" y="41.4" transform="rotate(-90 143.8 41.4)">R244</text>
<text x="147.9" y="41.4" transform="rotate(-90 147.9 41.4)">R245</text>
<text x="152" y="41.4" transform="rotate(-90 152 41.4)">R246</text>
<text x="156.1" y="41.4" transform="rotate(-90 156.1 41.4)">R247</text>
<text x="160.3" y="41.4" transform="rotate(-90 160.3 41.4)">R248</text>
<text x="164.4" y="41.4" transform="rotate(-90 164.4 41.4)">R249</text>
<text x="168.5" y="41.4" transform="rotate(-90 168.5 41.4)">R250</text>
<text x="172.6" y="41.4" transform="rotate(-90 172.6 41.4)">R251</text>
<text x="54.9" y="42.3">C156</text>
<text x="60.1" y="47.1" transform="rotate(-90 60.1 47.1)">0.1uF/16V X7R</text>
<text x="78.2" y="42.3">C157</text>
<text x="83.4" y="47.1" transform="rotate(-90 83.4 47.1)">0.1uF/16V X7R</text>
<text x="83.7" y="42.3">C158</text>
<text x="88.9" y="47.1" transform="rotate(-90 88.9 47.1)">0.1uF/16V X7R</text>
<text x="198.9" y="43.6">TP13</text>
<text x="198.9" y="42.3">TEST POINT,DNI</text>
<text x="143.8" y="51.4" transform="rotate(-90 143.8 51.4)">4.7K/5% 1/16W</text>
<text x="147.9" y="51.4" transform="rotate(-90 147.9 51.4)">4.7K/5% 1/16W</text>
<text x="152" y="51.4" transform="rotate(-90 152 51.4)">4.7K/5% 1/16W</text>
<text x="156.1" y="51.4" transform="rotate(-90 156.1 51.4)">4.7K/5% 1/16W</text>
<text x="160.3" y="51.4" transform="rotate(-90 160.3 51.4)">4.7K/5% 1/16W</text>
<text x="164.4" y="51.4" transform="rotate(-90 164.4 51.4)">4.7K/5% 1/16W</text>
<text x="168.5" y="51.4" transform="rotate(-90 168.5 51.4)">4.7K/5% 1/16W</text>
<text x="172.6" y="51.4" transform="rotate(-90 172.6 51.4)">4.7K/5% 1/16W</text>
<text x="198.9" y="50.5">TEST POINT,DNI</text>
<text x="72.7" y="58.7">C159</text>
<text x="78.2" y="58.7">C160</text>
<text x="83.7" y="58.7">C161</text>
<text x="78" y="63.5" transform="rotate(-90 78 63.5)">0.1uF/16V X7R</text>
<text x="83.4" y="63.5" transform="rotate(-90 83.4 63.5)">0.1uF/16V X7R</text>
<text x="11" y="68.2">J9</text>
<text x="24.7" y="69.7">FB11</text>
<text x="53.5" y="71.1">C162</text>
<text x="60.3" y="71.1">0.1uF/16V X7R</text>
<text x="88.9" y="66.3" transform="rotate(-90 88.9 66.3)">0.1uF/16V X7R</text>
<text x="133.1" y="71.1">R274</text>
<text x="158.7" y="71.9">U27</text>
<text x="176.9" y="71.1">C215</text>
<text x="193.4" y="67">TP12</text>
<text x="5.9" y="76.6">RCJ-014</text>
<text x="21.9" y="73.8">MMZ2012S121A</text>
<text x="31.6" y="76.6">C163</text>
<text x="45.3" y="76.6">C165</text>
<text x="133.1" y="73.8">10K/1% 1/16W</text>
<text x="135.8" y="76.6">R141</text>
<text x="176.9" y="72.5">0.1uF/16V X7R</text>
<text x="193.4" y="76.6">TP14</text>
<text x="193.4" y="73.8">TEST POINT,DNI</text>
<text x="36.8" y="82.3" transform="rotate(-90 36.8 82.3)">330pF/100V X7R</text>
<text x="38.2" y="78.5" transform="rotate(-90 38.2 78.5)">R273</text>
<text x="40.9" y="81.6" transform="rotate(-90 40.9 81.6)">75E/5% 1/16W</text>
<text x="45" y="81.3" transform="rotate(-90 45 81.3)">0.1uF/16V X7R</text>
<text x="50.5" y="81.3" transform="rotate(-90 50.5 81.3)">0.1uF/16V X7R</text>
<text x="52.1" y="83.4">C166</text>
<text x="57.6" y="83.4">C167</text>
<text x="63.1" y="83.4">C168</text>
<text x="68.6" y="83.4">C169</text>
<text x="142.4" y="80.2" transform="rotate(-90 142.4 80.2)">4.7K/5% 1/16W</text>
<text x="158.8" y="82.6">74LVC1G126DBV</text>
<text x="193.4" y="83.4">TEST POINT,DNI</text>
<text x="45" y="85.3" transform="rotate(-90 45 85.3)">C164</text>
<text x="57.4" y="88.2" transform="rotate(-90 57.4 88.2)">0.1uF/16V X7R</text>
<text x="62.9" y="88.2" transform="rotate(-90 62.9 88.2)">0.1uF/16V X7R</text>
<text x="68.3" y="88.2" transform="rotate(-90 68.3 88.2)">0.1uF/16V X7R</text>
<text x="183" y="84.8">TP15</text>
<text x="73.9" y="90.9" transform="rotate(-90 73.9 90.9)">0.1uF/16V X7R</text>
<text x="76.8" y="93">100K/5%</text>
<text x="78.2" y="90.3">R142</text>
<text x="166" y="94.4">R143</text>
<text x="177.9" y="91.7">TEST POINT,DNI</text>
<text x="82.3" y="97.1">R144</text>
<text x="160.5" y="98.5">R145</text>
<text x="165.7" y="100.8" transform="rotate(-90 165.7 100.8)">4.7K/5% 1/16W</text>
<text x="171.2" y="98.1" transform="rotate(-90 171.2 98.1)">4.7K/5% 1/16W</text>
<text x="75.4" y="106.7">ECS-143-20-5P-TR</text>
<text x="80.1" y="102.2">Y4</text>
<text x="87.6" y="102.5" transform="rotate(-90 87.6 102.5)">0E/5% 1/10W</text>
<text x="134.2" y="105.9" transform="rotate(-90 134.2 105.9)">R147</text>
<text x="136.9" y="104.8" transform="rotate(-90 136.9 104.8)">1K, DNI</text>
<text x="139.1" y="104.2" transform="rotate(-90 139.1 104.2)">R146</text>
<text x="141.1" y="104.1" transform="rotate(-90 141.1 104.1)">20K, DNI</text>
<text x="185.9" y="104">R148</text>
<text x="191.8" y="107.7" transform="rotate(-90 191.8 107.7)">4.7K/5% 1/16W</text>
<text x="78" y="110.8">C142</text>
<text x="89" y="110.8">C143</text>
<text x="185.9" y="113.6">R149</text>
<text x="79.2" y="119.6" transform="rotate(-90 79.2 119.6)">22pF/50V NPO</text>
<text x="90.2" y="119.6" transform="rotate(-90 90.2 119.6)">22pF/50V NPO</text>
<text x="191.8" y="114.1" transform="rotate(-90 191.8 114.1)">4.7K, DNI</text>
</g>
<g font-size="1.2" fill="#004080">
<text x="99.4" y="40.3">CH1_A33VDD</text>
<text x="99.4" y="41.7">CH2_A33VDD</text>
<text x="118.2" y="40.3">IOVDD1</text>
<text x="118.2" y="41.7">IOVDD2</text>
<text x="99.4" y="44.5">CH2_A18VDD</text>
<text x="99.4" y="45.8">A18VDD</text>
<text x="99.4" y="47.2">PLL_A18VDD</text>
<text x="99.4" y="43.1">CH1_A18VDD</text>
<text x="118.2" y="43.1">IOVDD3</text>
<text x="118.6" y="44.5">DVDD4</text>
<text x="118.6" y="45.8">DVDD5</text>
<text x="118.6" y="47.2">DVDD6</text>
<text x="99.4" y="48.6">A18VDD_REF</text>
<text x="118.6" y="48.6">DVDD7</text>
<text x="120.6" y="52.7">Y_1</text>
<text x="120.6" y="51.3">Y_0</text>
<text x="99.4" y="56.8">VI_1_C</text>
<text x="99.4" y="55.4">VI_1_B</text>
<text x="99.4" y="54.1">VI_1_A</text>
<text x="120.6" y="59.6">Y_6</text>
<text x="120.6" y="58.2">Y_5</text>
<text x="120.6" y="56.8">Y_4</text>
<text x="120.6" y="55.4">Y_3</text>
<text x="120.6" y="54.1">Y_2</text>
<text x="99.4" y="60.9">NC2</text>
<text x="99.4" y="62.3">NC1</text>
<text x="99.4" y="63.7">NC3</text>
<text x="99.4" y="65">NC4</text>
<text x="120.6" y="63.7">Y_9</text>
<text x="120.6" y="62.3">Y_8</text>
<text x="120.6" y="60.9">Y_7</text>
<text x="99.4" y="71.9">VI_2_B</text>
<text x="99.4" y="70.5">VI_2_A</text>
<text x="99.4" y="66.4">NC5</text>
<text x="99.4" y="67.8">NC6</text>
<text x="117.1" y="67.8">C_1/GPIO</text>
<text x="117.1" y="70.5">C_3/GPIO</text>
<text x="117.1" y="66.4">C_0/GPIO</text>
<text x="117.1" y="69.2">C_2/GPIO</text>
<text x="117.1" y="71.9">C_4/GPIO</text>
<text x="99.4" y="77.4">VI_3_A</text>
<text x="99.4" y="73.3">VI_2_C</text>
<text x="117.1" y="73.3">C_5/GPIO</text>
<text x="117.1" y="76">C_7/GPIO</text>
<text x="117.1" y="74.6">C_6/GPIO</text>
<text x="117.1" y="77.4">C_8/GPIO</text>
<text x="158.4" y="74.6">OE</text>
<text x="158.4" y="77.4">A</text>
<text x="162.7" y="74.6">VCC</text>
<text x="164.5" y="77.4">Y</text>
<text x="99.4" y="81.5">VI_4_A</text>
<text x="99.4" y="80.1">VI_3_C</text>
<text x="99.4" y="78.8">VI_3_B</text>
<text x="114.2" y="82.9">VS/VBLK/GPIO</text>
<text x="115.6" y="81.5">HS/CS/GPIO</text>
<text x="117.1" y="78.8">C_9/GPIO</text>
<text x="158.4" y="80.1">GND</text>
<text x="99.4" y="85.6">XTAL1</text>
<text x="116.2" y="87">GLCO/I2CA</text>
<text x="117.1" y="84.2">DATACLK</text>
<text x="118.9" y="89.7">PWDN</text>
<text x="119.7" y="88.3">GPIO</text>
<text x="99.4" y="91.1">XTAL2</text>
<text x="116.5" y="91.1">AVID/GPIO</text>
<text x="117.4" y="92.5">FID/GPIO</text>
<text x="117.8" y="93.9">RESETB</text>
<text x="120.4" y="95.2">SCL</text>
<text x="99.4" y="99.3">CH2_A18GND</text>
<text x="99.4" y="100.7">A18GND</text>
<text x="99.4" y="96.6">AGND</text>
<text x="99.4" y="98">CH1_A18GND</text>
<text x="118.1" y="98">INTREQ</text>
<text x="118.5" y="100.7">DGND1</text>
<text x="120.2" y="96.6">SDA</text>
<text x="99.4" y="102.1">CH1_A33GND</text>
<text x="99.4" y="103.4">CH2_A33GND</text>
<text x="99.4" y="104.8">A18GND_REF</text>
<text x="99.4" y="106.2">PLL_A18GND</text>
<text x="118.1" y="107.6">IOGND1</text>
<text x="118.5" y="106.2">DGND5</text>
<text x="118.5" y="104.8">DGND4</text>
<text x="118.5" y="103.4">DGND3</text>
<text x="118.5" y="102.1">DGND2</text>
<text x="99.4" y="108.9">THERMAL_LAND</text>
<text x="118.1" y="108.9">IOGND3</text>
<text x="118.1" y="110.3">IOGND2</text>
</g>
<g font-size="1.2" fill="#f00">
<text x="186.8" y="38.1">HS/CS/GPIO</text>
<text x="186.8" y="46.4">VS/BLK/GPIO</text>
<text x="130.6" y="53.1">CVIDEO_DIN0</text>
<text x="175.6" y="52.4">CVIDEO_DIN[7:0]</text>
<text x="130.6" y="54.5">CVIDEO_DIN1</text>
<text x="130.6" y="55.9">CVIDEO_DIN2</text>
<text x="130.6" y="57.2">CVIDEO_DIN3</text>
<text x="130.6" y="58.6">CVIDEO_DIN4</text>
<text x="130.6" y="60">CVIDEO_DIN5</text>
<text x="130.6" y="61.3">CVIDEO_DIN6</text>
<text x="130.6" y="62.7">CVIDEO_DIN7</text>
<text x="185.6" y="69.7">GPIO</text>
<text x="143.5" y="73.8">PHP_RSTn</text>
<text x="176.9" y="77.1">VPIF_CLKIN0</text>
<text x="127.8" y="80.6">HS/CS/GPIO</text>
<text x="127.8" y="82">VS/BLK/GPIO</text>
<text x="127.8" y="83.3">VDECODE_CLKOUT</text>
<text x="182.7" y="79.3">AVID/GPIO</text>
<text x="88.1" y="84.8">XTAL1</text>
<text x="127.8" y="86.1">GLCO/I2CA</text>
<text x="127.8" y="87.5">GPIO</text>
<text x="190.9" y="87.5">INTREQ</text>
<text x="88.1" y="90.3">XTAL2</text>
<text x="127.8" y="90.3">AVID/GPIO</text>
<text x="137.4" y="93.7">PHP_RSTn</text>
<text x="142.9" y="95.1">SPI1_SCSn_7/I2C0_SCL</text>
<text x="129.2" y="97.1">INTREQ</text>
<text x="142.6" y="96.3">SPI1_SCSn_6/I2C0_SDA</text>
<text x="181.3" y="109.5">GLCO/I2CA</text>
</g>
<g font-size="1">
<text x="28.8" y="1">5</text>
<text x="83.7" y="1">4</text>
<text x="138.5" y="1">3</text>
<text x="193.4" y="1">2</text>
<text x="248.3" y="1">1</text>
<text x=".4" y="28">D</text>
<text x="276.1" y="28">D</text>
<text x=".4" y="79.4">C</text>
<text x="276.1" y="79.4">C</text>
<text x=".4" y="130.9">B</text>
<text x="276.1" y="130.9">B</text>
<text x=".4" y="182.3">A</text>
<text x="276.1" y="182.3">A</text>
<text x="28.8" y="208.2">5</text>
<text x="83.7" y="208.2">4</text>
<text x="138.5" y="208.2">3</text>
<text x="193.4" y="208.2">2</text>
<text x="248.3" y="208.2">1</text>
</g>
</svg>
